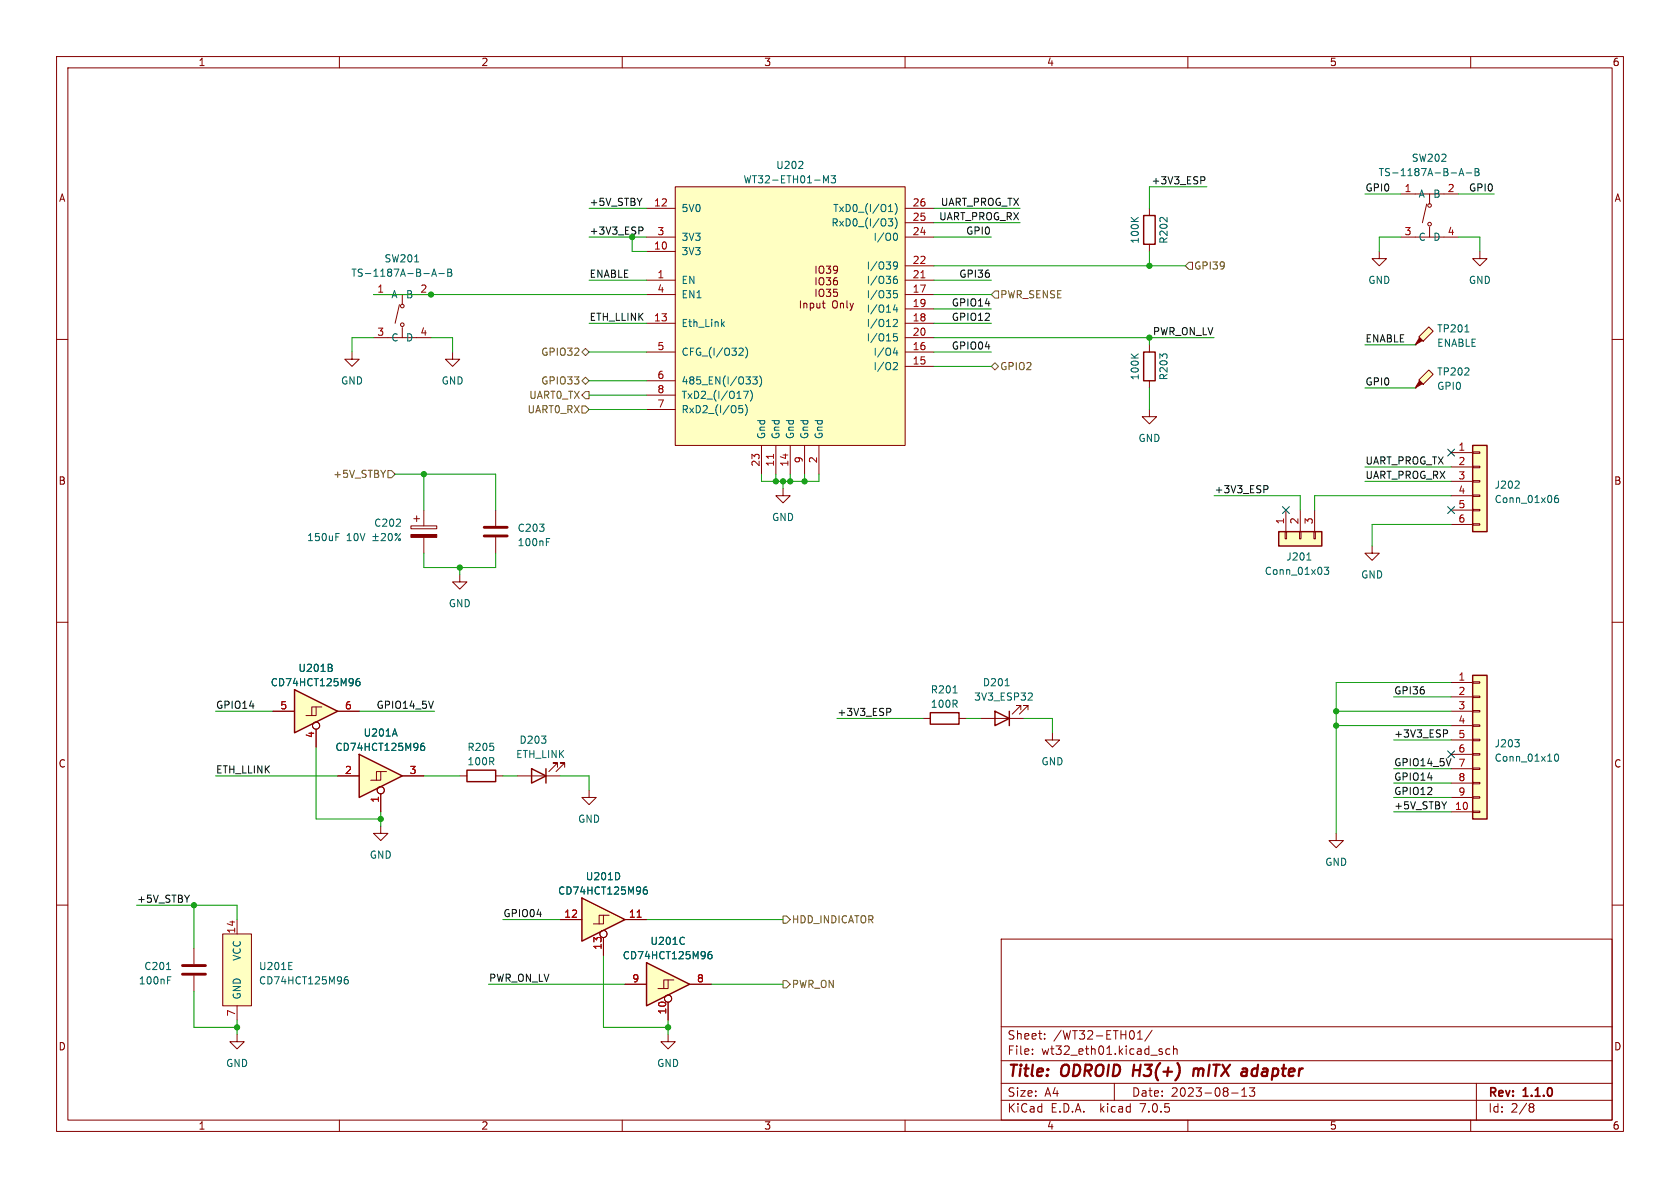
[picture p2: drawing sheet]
<svg xmlns="http://www.w3.org/2000/svg" width="297mm" height="210mm" viewBox="0 0 297 210" stroke-linecap="round" stroke-linejoin="round" font-family="sans-serif">
<g fill="none" stroke="#840000" stroke-width=".18">
<path d="M10 10h277v190h-277zM12 12h273v186h-273zM60 10v2M110 10v2M160 10v2M210 10v2M260 10v2M10 60h2M285 60h2M10 110h2M285 110h2M10 160h2"/>
<path d="M285 160h2M177 166h108v32h-108zM60 198v2M110 198v2M160 198v2M177 194.5h108M177 191.5h108M177 187.5h108M177 181.5h108M182.5 186.3v.1M182.5 185.5v.1M184.7 183.6v.1"/>
<path d="M184.7 182.8v.1M197 191.5v3M201.1 183.7h.9M201.1 182.6l.4-.4v1.5M203.7 182.1l-1.3 2M205.1 185.9l.4 .1v.2l-.2 .2h-.3M205.1 185.4l.4 .1M206.8 185.5l-.4-.1-.3 .3v.4l.1 .2h.6M207.5 185.5l.2-.1 .3 .1 .1 .9M207.5 184.9v1.5M210 198v2M217.7 193.2h1.2"/>
<path d="M219.5 193.8h.9M219.5 192.7l.5-.4v1.5M221.8 192.3l-.5 .6 .4 .1v.7l-.2 .1h-.4l-.2-.1M260 198v2M261 191.5v6.5M270.5 195.7h.1M270.5 195.2l.4-.1 .2 .1 .1 .3-.3 .2M270.6 195.7h.3M270.6 195.7l-.1 .1M270.9 195.7l.3 .3-.1 .5-.2 .1-.4-.1"/>
</g>
<path d="M211.1 188.9l-.2 1.3M211.4 188.9l-.3 .2M219.8 188.9l.6 .1M220.4 190.1l-.7 .1M220.5 189.4h-.7" fill="none" stroke="#840000" stroke-width=".4"/>
<path d="M52.1 121.9l7.6 3.8-7.6 3.8z" fill="#ffffc2"/>
<path d="M260.3 119.4h2.6v25.4h-2.6zM52.1 121.9l7.6 3.8-7.6 3.8zM175.9 125.7l2.5 1.3-2.5 1.3zM178.4 125.7v2.6" fill="none" stroke="#840000" stroke-width=".25"/>
<g fill="none" stroke="#840000" stroke-width=".18">
<path d="M114.3 36.8h5.1M119.4 33h40.6v45.7h-40.6zM160 36.8h5.1M160 39.4h5.1M247.6 34.3h10.2M252.2 36.1l-.7 3.3M252.7 34.3v1.8M114.3 49.5h5.1M114.3 44.5h5.1M114.3 57.2h5.1M114.3 52.1h5.1M114.3 41.9h5.1"/>
<path d="M141.5 53.2v1.2M142.1 53.6v.8M142.1 53.7l.2-.1 .3 .1 .1 .7M143.3 53.7l.3-.1 .3 .2-.2 .6h-.4M143.3 53.6v1.3M144.3 47v1.3M144.3 49.1v1.3M144.3 51.1v1.3M144.4 53.6l.1 .8h.3l.2-.1M144.9 47.2l.2-.2a.43 .43 0 0 1 .5 .5v.4a.42 .42 0 0 1-.4 .4 .42 .42 0 0 1-.4-.4zM144.9 49.3l.2-.2a.43 .43 0 0 1 .5 .4v.4a.42 .42 0 0 1-.4 .5 .42 .42 0 0 1-.4-.5zM144.9 51.3l.2-.2a.43 .43 0 0 1 .5 .5v.4a.42 .42 0 0 1-.4 .4 .42 .42 0 0 1-.4-.4z"/>
<path d="M145 53.6v.8M145.4 53.6h.5M145.6 53.2v1.1l.3 .1M146.1 47h.8l-.5 .5 .4 .1v.6l-.2 .1-.5-.1M146.1 49.1h.8l-.5 .5 .4 .1v.5l-.2 .2-.5-.2M146.1 51.1h.8l-.5 .5 .4 .1v.6l-.2 .1-.5-.1M147.4 53.2h.1a.43 .43 0 0 1 .5 .4v.4a.42 .42 0 0 1-.4 .5 .42 .42 0 0 1-.4-.5v-.4zM147.9 49.1h-.3a.85 .85 0 0 0 0 1.3l.4-.2 .1-.4-.3-.2h-.3l-.2 .2M148 51.1h-.6l-.1 .6 .2-.1 .4 .1 .2 .2-.1 .4-.2 .1-.5-.1M148.1 47.6l-.3 .2h-.3l-.2-.2 .2-.5 .3-.1 .2 .2a.84 .84 0 0 1-.3 1.1h-.2M148.6 53.7l.2-.1 .3 .1v.7M148.6 53.6v.8"/>
<path d="M149.7 53.2v1.1l.2 .1M150.3 53.6l.3 .8M150.6 54.4l-.3 .5M150.9 53.6l-.3 .8M160 49.5h5.1M160 57.2h5.1M160 52.1h5.1M160 54.6h5.1M160 59.7h5.1M160 47h5.1M160 41.9h5.1M243.8 44.5v1.2h-1.2l1.2 1.3 1.3-1.3h-1.3"/>
<path d="M247.6 41.9h10.2M252.7 40.1v1.8M261.6 44.5v1.2h1.3l-1.3 1.3-1.3-1.3h1.3M114.3 62.2h5.1M114.3 67.3h5.1M114.3 72.4h5.1M114.3 69.9h5.1M134.6 78.7v5.1M137.2 78.7v5.1M139.7 78.7v5.1M142.2 78.7v5.1M144.8 78.7v5.1"/>
<path d="M160 64.8h5.1M160 62.2h5.1M87.6 90.2v2.8M87.6 95v2.8M48.3 125.7h3.8M55.9 125v1.5h-1.8M55.9 128.9v3.2M56.9 125h-1.8v1.5M59.7 125.7h3.8M173.4 127h7.6M180.5 125.5v-.8h-.8h.8l-1.6 1.5M181.7 125.5v-.8h-.7h.7l-1.5 1.5"/>
<path d="M186.1 129.5v1.3h-1.3l1.3 1.3 1.2-1.3h-1.2M256.5 125.7h3.8M256.5 120.7h3.8M256.5 123.2h3.8M256.5 128.3h3.8M256.5 130.8h3.8M256.5 133.4h3.8M256.5 135.9h3.8M256.5 138.4h3.8M260.3 138.3h1.3v.3h-1.3zM260.3 135.8h1.3v.2h-1.3zM260.3 133.2h1.3v.3h-1.3z"/>
<path d="M260.3 130.7h1.3v.2h-1.3zM260.3 128.1h1.3v.3h-1.3zM260.3 125.6h1.3v.3h-1.3zM260.3 123.1h1.3v.2h-1.3zM260.3 120.5h1.3v.3h-1.3zM256.5 143.5h3.8M256.5 141h3.8M260.3 143.4h1.3v.2h-1.3zM260.3 140.8h1.3v.3h-1.3z"/>
<circle cx="252.7" cy="39.6" r=".32"/>
<circle cx="252.7" cy="36.3" r=".32"/>
<circle cx="55.9" cy="128.3" r=".63"/>
</g>
<g fill="none" stroke="#006464" stroke-width=".18">
<path d="M141.2 29.8h.7M141.9 28.6v.5M145.6 31.1l.4 .9 .4-.9v1.2M146.9 31.1h.8l-.4 .4 .4 .2v.5l-.2 .1-.6-.1M157 38.7h.8l-.4 .5 .4 .1v.4l-.2 .2h-.4M157.1 37.4h.7M158.2 38.5a1.46 1.46 0 0 1 0 1.9M158.2 36a1.46 1.46 0 0 1 0 1.9M256.5 30.6h1M257.9 31.1l.5-1.3 .4 1.3M258.1 30.7h.6M259.2 30.6h1"/>
<path d="M260.8 29.8h.4l.2 .2-.2 .4 .2 .1 .1 .3-.2 .3h-.5zM260.8 30.4h.4M127.7 57.2l.4 .5M128.1 56.9l-.5 .5M158 56.5h.4l.3 .3-.8 .9h.8M158 59.5h.4l.3 .2-.2 .5h-.5M158 52.6h.5M158 59h.6M158.1 46.4l.3-.1 .2 .1a.84 .84 0 0 1-.3 1.2h-.2M158.1 49.4h.4l.2 .5M158.2 41.2a.68 .68 0 0 1 .5 .7 .68 .68 0 0 1-.5 .6M158.2 53.9l-.3 .9h.8"/>
<path d="M158.5 54.3v.9M158.5 48.8l-.3 .1-.2 .2M158.7 46.8l-.3 .3-.3-.1M130.7 71.7h.6M130.8 72.2h.3l.2 .2v.4l-.5 .2M130.8 61.5l.5 .1 .1 .3-.8 .9h.8M131.4 69.2h.9l-.6 1.2M131.7 71.5a1.46 1.46 0 0 1 0 2M131.8 61.4a1.46 1.46 0 0 1 0 1.9M132.7 69a1.47 1.47 0 0 1 0 1.9M133.1 66.6h.8l-.5 .5 .4 .1v.6l-.2 .1-.5-.1M134.3 66.4a1.46 1.46 0 0 1 0 2"/>
<path d="M157.9 62.4h.8M158.1 64.1h.4l.2 .3-.8 .9h.8M158.5 62v.8M96.6 95.2h.6M58.6 118.1l.2 .2-.2 .3M58.6 117.5v.4M63.5 120h-.3a.86 .86 0 0 0 0 1.2l.4-.1 .1-.4-.3-.3-.4 .1-.1 .2M177.7 121.2h.7M182.3 122.5l.2 .2-.1 .3-.7 .8h.8M267.8 130.8h.8l-.4 .4M268.5 131.4v.5M274.9 133.4l.2-.1a.68 .68 0 0 1 .5 .6 .68 .68 0 0 1-.5 .7l-.2-.2-.1-.3z"/>
</g>
<g fill="#ffffc2" stroke="#ffffc2" stroke-width=".18">
<path d="M119.4 33h40.6v45.7h-40.6z"/>
<path d="M260.3 119.4h2.6v25.4h-2.6z"/>
</g>
<path d="M162.8 49.1h.7M136.7 80.3v.7" fill="none" stroke="#a90000" stroke-width=".18"/>
<path d="M85.6 94.7h4.1M85.6 93.2h4.1" fill="none" stroke="#840000" stroke-width=".51"/>
<path d="M102.9 158.8l7.6 3.8-7.6 3.8z" fill="#ffffc2"/>
<path d="M82.5 136.1h5.1v2.1h-5.1zM94 135.9l2.5 1.3-2.5 1.2zM96.5 135.9v2.5M102.9 158.8l7.6 3.8-7.6 3.8z" fill="none" stroke="#840000" stroke-width=".25"/>
<g fill="none" stroke="#840000" stroke-width=".18">
<path d="M62.2 62.2v1.3h-1.2l1.2 1.3 1.3-1.3h-1.3M72.6 93h4.6v.5h-4.6zM73.2 91.7h1M73.7 91.2v1M74.9 90.2v2.8M74.9 95v2.8M81.3 137.2h1.2M87.6 137.2h1.3M91.4 137.2h7.7M98.6 135.6v-.7h-.8h.8l-1.6 1.5M99.8 135.6v-.7h-.7h.7l-1.5 1.5M67.3 146.1v1.2h1.3l-1.3 1.3-1.3-1.3h1.3"/>
<path d="M99.1 162.6h3.8M106.7 161.8v1.5h-1.8M106.7 165.7v3.2M107.7 161.8h-1.8v1.5M110.5 162.6h3.8"/>
<circle cx="106.7" cy="165.1" r=".63"/>
</g>
<path d="M112.6 162.1h.8" fill="none" stroke="#a90000" stroke-width=".18"/>
<g fill="none" stroke="#006464" stroke-width=".18">
<path d="M59.4 94.3h.6M65.9 94.8h1M65.9 95.6h1M66.4 94.4v.9M67.4 94.4l.5-.1 .2 .4-.7 .9h.7M68.8 94.4l.1-.1a.68 .68 0 0 1 .5 .6 .68 .68 0 0 1-.5 .7l-.1-.1-.2-.4zM70.8 94.3l-1 1.3M109.5 154.6v.6M114.3 156.8l-.3 .1a.86 .86 0 0 0 0 1.2l.4-.2 .1-.4-.3-.2h-.4l-.1 .2"/>
<circle cx="70" cy="94.5" r=".18"/>
<circle cx="70.6" cy="95.4" r=".18"/>
</g>
<path d="M72.6 94.5h4.6v.5h-4.6z" fill="#840000" stroke="#840000" stroke-width=".18"/>
<path d="M63.5 133.4l7.6 3.8-7.6 3.8z" fill="#ffffc2"/>
<path d="M260.3 78.7h2.6v15.3h-2.6zM63.5 133.4l7.6 3.8-7.6 3.8z" fill="none" stroke="#840000" stroke-width=".25"/>
<g fill="none" stroke="#840000" stroke-width=".18">
<path d="M66 59.7h10.2M66 52.1h10.2M70.6 53.9l-.8 3.3M71.1 52.1v1.8M71.1 57.9v1.8M260.3 79.9h1.3v.2h-1.3zM256.5 80h3.8M256.5 82.6h3.8M256.5 85.1h3.8M256.5 87.6h3.8M256.5 90.2h3.8M256.5 92.7h3.8"/>
<path d="M260.3 92.6h1.3v.2h-1.3zM260.3 90h1.3v.3h-1.3zM260.3 87.5h1.3v.3h-1.3zM260.3 85h1.3v.2h-1.3zM260.3 82.4h1.3v.3h-1.3zM81.3 101.6v1.3h1.2l-1.2 1.2-1.3-1.2h1.3M59.7 137.2h3.8M67.3 136.4v1.5h-1.8M68.3 136.4h-1.8v1.5M71.1 137.2h3.8M67.3 140.3v3.2M118.1 182.9v1.3h1.3l-1.3 1.2-1.3-1.2h1.3"/>
<circle cx="71.1" cy="54.1" r=".32"/>
<circle cx="71.1" cy="57.4" r=".32"/>
<circle cx="67.3" cy="139.7" r=".63"/>
</g>
<path d="M73.3 46.3h.7M74.9 48.4h1M76.3 48.8l.4-1.2 .5 1.2M76.4 48.5h.6M77.6 48.4h1M79.2 47.6h.4l.2 .2-.2 .4 .2 .1 .1 .3-.3 .2h-.4zM79.2 48.2h.4M267.8 86.3h.8M268.5 85.2v.4M275.4 87.6h-.3a.86 .86 0 0 0 0 1.2l.4-.1v-.4l-.2-.2h-.4l-.1 .2M75 131.4l-.4 .1a.86 .86 0 0 0 0 1.2l.4-.2 .1-.4-.3-.2h-.3l-.1 .2" fill="none" stroke="#006464" stroke-width=".18"/>
<path d="M260.3 78.7h2.6v15.3h-2.6z" fill="#ffffc2" stroke="#ffffc2" stroke-width=".18"/>
<path d="M114.3 170.2l7.6 3.8-7.6 3.8z" fill="#ffffc2"/>
<path d="M202.2 38.1h2v5.1h-2zM226.1 94h7.6v2.5h-7.6zM164.5 126h5v2h-5zM114.3 170.2l7.6 3.8-7.6 3.8z" fill="none" stroke="#840000" stroke-width=".25"/>
<g fill="none" stroke="#840000" stroke-width=".18">
<path d="M203.2 36.8v1.3M203.2 43.2v1.3M80 62.2v1.3h1.3l-1.3 1.3-1.3-1.3h1.3M138.4 86.4v1.2h1.3l-1.3 1.3-1.2-1.3h1.2M227.2 94h.3v1.3h-.3zM227.3 90.2v3.8M229.7 94h.3v1.3h-.3zM229.9 90.2v3.8M232.3 94h.2v1.3h-.2zM232.4 90.2v3.8M104.1 139.7v1.3h-1.2l1.2 1.2 1.3-1.2h-1.3M163.2 127h1.3"/>
<path d="M169.5 127h1.3M236.2 147.3v1.3h1.3l-1.3 1.3-1.3-1.3h1.3M34.3 167.6v2.8M34.3 172.5v2.8M39.4 165.1h5v12.7h-5zM41.9 162.6v2.5M41.9 177.8v2.5M110.5 174h3.8M118.1 173.2v1.6h-1.8M118.1 177.2v3.1M119.1 173.2h-1.8v1.6M121.9 174h3.8"/>
<circle cx="118.1" cy="176.5" r=".63"/>
</g>
<path d="M231 99h.8M234.1 100.3h.8l-.4 .5 .3 .1v.5l-.1 .1-.6-.1M168.5 122.5h.7M29.4 171.4h.8M29.6 172.7h.6M51.1 171.4h.6M51.1 170.1h.6M61.5 172.7h-.4a.86 .86 0 0 0 0 1.2l.4-.1 .1-.4-.3-.3-.3 .1-.1 .2M125.8 168.2l-.4 .1a.86 .86 0 0 0 0 1.2l.4-.1 .1-.5-.3-.2-.3 .1-.1 .1" fill="none" stroke="#006464" stroke-width=".18"/>
<path d="M32.3 172.2h4M32.3 170.7h4" fill="none" stroke="#840000" stroke-width=".51"/>
<g fill="#ffffc2" stroke="#ffffc2" stroke-width=".18">
<path d="M226.1 94h7.6v2.5h-7.6z"/>
<path d="M39.4 165.1h5v12.7h-5z"/>
</g>
<path d="M250.8 59.6l1.8-1.8 .8 .7-1.8 1.8z" fill="#ffffc2"/>
<path d="M251 59.7l.5 .5-1.3 .8z" fill="#840000" stroke="#840000" stroke-width=".18"/>
<path d="M250.8 59.6l1.8-1.8 .8 .7-1.8 1.8zM250.2 61h.1" fill="none" stroke="#840000" stroke-width=".18"/>
<path d="M259 58.7h.7" fill="none" stroke="#006464" stroke-width=".18"/>
<path d="M250.8 67.2l1.8-1.8 .8 .8-1.8 1.7z" fill="#ffffc2"/>
<path d="M251 67.3l.5 .5-1.3 .8z" fill="#840000" stroke="#840000" stroke-width=".18"/>
<g fill="none" stroke="#840000" stroke-width=".18">
<path d="M203.2 72.4v1.3h1.3l-1.3 1.2-1.3-1.2h1.3M203.2 61v1.2M203.2 67.3v1.3M250.2 68.6h.1M250.8 67.2l1.8-1.8 .8 .8-1.8 1.7zM242.6 96.5v1.3h1.2l-1.2 1.3-1.3-1.3h1.3M48.3 125.7h3.8M55.9 128.9v3.2M59.7 125.7h3.8M59.7 137.2h3.8M71.1 137.2h3.8M67.3 140.3v3.2"/>
<path d="M99.1 162.6h3.8M106.7 165.7v3.2M110.5 174h3.8M110.5 162.6h3.8M118.1 177.2v3.1M121.9 174h3.8M41.9 182.9v1.3h1.3l-1.3 1.2-1.3-1.2h1.3"/>
<circle cx="55.9" cy="128.3" r=".63"/>
<circle cx="67.3" cy="139.7" r=".63"/>
<circle cx="106.7" cy="165.1" r=".63"/>
<circle cx="118.1" cy="176.5" r=".63"/>
</g>
<path d="M202.2 62.2h2v5.1h-2z" fill="none" stroke="#840000" stroke-width=".25"/>
<path d="M175.9 51.4h.6v1.3h-.6l-.6-.6zM209.5 47l.7-.6h.6v1.2h-.6zM102.9 62.2l.6-.6 .6 .6-.6 .7zM102.9 71.8h.6l.6 .6-.6 .6h-.6zM102.9 67.3l.6-.6 .6 .6-.6 .6zM103.5 69.2h.6v1.3h-.6l-.6-.6zM175.3 64.8l.6-.7 .6 .7-.6 .6zM68.6 83.2h.6l.6 .6-.6 .7h-.6zM138.4 161.9h.7l.6 .7-.6 .6h-.7zM138.4 173.4h.7l.6 .6-.6 .6h-.7z" fill="none" stroke="#725600" stroke-width=".18"/>
<path d="M212.8 31.2l.2 .3v.3l-.2 .1M112.9 40.1h.5l.3 .3-.1 .3-.7 .1M223.4 85.8h.5l.3 .3-.2 .4h-.6M156.8 125.2h.4l.3 .3-.1 .3-.6 .1M255.2 129h.5l.2 .3-.1 .3-.6 .1M256.5 134.1l-.4 1.3" fill="none" stroke="#0f0f0f" stroke-width=".18"/>
<g fill="none" stroke="#009600" stroke-width=".18">
<path d="M104.1 36.8h10.2M165.1 36.8h15.2M165.1 39.4h15.2M213.4 33h-10.2v3.8M241.3 34.3h6.3M257.8 34.3h6.4M66 59.7h-3.8v2.5M66 52.1h48.3M76.2 59.7h3.8v2.5M104.1 41.9h10.2M104.1 49.5h10.2M104.1 57.2h10.2"/>
<path d="M111.8 41.9v2.6h2.5M165.1 41.9h10.2M165.1 59.7h49.5M165.1 49.5h10.2M165.1 54.6h10.2M165.1 52.1h10.2M165.1 57.2h10.2M165.1 47h44.4M203.2 44.5v2.5M203.2 59.7v1.3M247.6 41.9h-3.8v2.6M257.8 41.9h3.8v2.6"/>
<path d="M104.1 62.2h10.2M104.1 67.3h10.2M104.1 69.9h10.2M104.1 72.4h10.2M165.1 62.2h10.2M165.1 64.8h10.2M203.2 68.6v3.8M241.3 68.6h8.9M241.3 61h8.9M69.8 83.8h17.8v6.4M74.9 83.8v6.4M74.9 97.8v2.5h12.7v-2.5"/>
<path d="M134.6 83.8v1.3h10.2v-1.3M137.2 83.8v1.3M138.4 85.1v1.3M139.7 83.8v1.3M142.2 83.8v1.3M214.6 87.6h15.3v2.6M241.3 82.6h15.2M241.3 85.1h15.2M256.5 87.6h-24.1v2.6M256.5 92.7h-13.9v3.8M81.3 100.3v1.3M38.1 125.7h10.2"/>
<path d="M38.1 137.2h21.6M55.9 132.1v12.7h11.4M63.5 125.7h13.3M74.9 137.2h6.4M88.9 137.2h2.5M99.1 137.2h5v2.5M148 127h15.2M170.8 127h2.6M181 127h5.1v2.5M236.2 125.7h20.3M236.2 128.3h20.3M246.4 130.8h10.1"/>
<path d="M246.4 135.9h10.1M246.4 138.4h10.1M246.4 123.2h10.1M256.5 120.7h-20.3v26.6M67.3 143.5v2.6M246.4 141h10.1M246.4 143.5h10.1M24.1 160h17.8v2.6M34.3 175.3v6.3h7.6M34.3 160v7.6M86.4 174h24.1M88.9 162.6h10.2"/>
<path d="M106.7 168.9v12.7h11.4M114.3 162.6h24.1M125.7 174h12.7M41.9 180.3v2.6M118.1 180.3v2.6"/>
</g>
<path d="M255.9 79.4l1.2 1.2M257.1 79.4l-1.2 1.2M226.7 89.6l1.2 1.2M227.9 89.6l-1.2 1.2M255.9 89.6l1.2 1.2M257.1 89.6l-1.2 1.2M255.9 132.7l1.2 1.3M257.1 132.7l-1.2 1.3" fill="none" stroke="#000084" stroke-width=".18"/>
<path d="M58.6 118.1l.2 .2-.2 .3M58.6 117.5v.4M63.5 120h-.3a.86 .86 0 0 0 0 1.2l.4-.1 .1-.4-.3-.3-.4 .1-.1 .2M75 131.4l-.4 .1a.86 .86 0 0 0 0 1.2l.4-.2 .1-.4-.3-.2h-.3l-.1 .2M109.5 154.6v.6M114.3 156.8l-.3 .1a.86 .86 0 0 0 0 1.2l.4-.2 .1-.4-.3-.2h-.4l-.1 .2M125.8 168.2l-.4 .1a.86 .86 0 0 0 0 1.2l.4-.1 .1-.5-.3-.2-.3 .1-.1 .1" fill="none" stroke="#006464" stroke-width=".18"/>
<path d="M112.6 162.1h.8" fill="none" stroke="#a90000" stroke-width=".18"/>
<g fill="#009600" stroke="#009600" stroke-width=".18">
<circle cx="203.2" cy="59.7" r=".46"/>
<circle cx="81.3" cy="100.3" r=".46"/>
<circle cx="74.9" cy="83.8" r=".46"/>
<circle cx="203.2" cy="47" r=".46"/>
<circle cx="67.3" cy="144.8" r=".46"/>
<circle cx="41.9" cy="181.6" r=".46"/>
<circle cx="34.3" cy="160" r=".46"/>
<circle cx="118.1" cy="181.6" r=".46"/>
<circle cx="236.2" cy="128.3" r=".46"/>
<circle cx="236.2" cy="125.7" r=".46"/>
<circle cx="76.2" cy="52.1" r=".46"/>
<circle cx="137.2" cy="85.1" r=".46"/>
<circle cx="142.2" cy="85.1" r=".46"/>
<circle cx="139.7" cy="85.1" r=".46"/>
<circle cx="138.4" cy="85.1" r=".46"/>
</g>
<g font-size="2.8" fill="#840000">
<text x="178" y="190.8">Title:</text>
<text x="187.5" y="190.8">ODROID</text>
<text x="200.7" y="190.8">H3(+)</text>
<text x="212" y="190.8">mITX</text>
<text x="221.2" y="190.8">adapter</text>
</g>
<g font-size="2.1" fill="#840000">
<text x="178" y="183.9">Sheet:</text>
<text x="186.2" y="183.9">/WT32-ETH01/</text>
<text x="178" y="186.6">File:</text>
<text x="184" y="186.6">wt32_eth01.kicad_sch</text>
<text x="178" y="196.8">KiCad</text>
<text x="178" y="194">Size:</text>
<text x="184.6" y="194">A4</text>
<text x="185.7" y="196.8">E.D.A.</text>
<text x="194.4" y="196.8">kicad</text>
<text x="200" y="194">Date:</text>
<text x="201.5" y="196.8">7.0.5</text>
<text x="206.9" y="194">2023-08-13</text>
<text x="263" y="194.2">Rev:</text>
<text x="263" y="196.8">Id:</text>
<text x="267" y="196.8">2/8</text>
<text x="269.2" y="194.2">1.1.0</text>
</g>
<g font-size="1.8" fill="#840000">
<text x="35" y="11.8">1</text>
<text x="85" y="11.8">2</text>
<text x="135" y="11.8">3</text>
<text x="185" y="11.8">4</text>
<text x="235" y="11.8">5</text>
<text x="285" y="11.8">6</text>
<text x="10.4" y="35.8">A</text>
<text x="285.4" y="35.8">A</text>
<text x="10.3" y="85.8">B</text>
<text x="285.3" y="85.8">B</text>
<text x="10.3" y="135.8">C</text>
<text x="285.3" y="135.8">C</text>
<text x="10.3" y="185.8">D</text>
<text x="285.3" y="185.8">D</text>
<text x="35" y="199.8">1</text>
<text x="85" y="199.8">2</text>
<text x="135" y="199.8">3</text>
<text x="185" y="199.8">4</text>
<text x="235" y="199.8">5</text>
<text x="285" y="199.8">6</text>
</g>
<g font-size="1.8" fill="#006464">
<text x="249.5" y="28.8">SW202</text>
<text x="131.4" y="32.6">WT32-ETH01-M3</text>
<text x="137.2" y="30">U202</text>
<text x="243.7" y="31.3">TS-1187A-B-A-B</text>
<text x="250.7" y="35.1">A</text>
<text x="253.4" y="35.1">B</text>
<text x="120.4" y="37.7">5V0</text>
<text x="147" y="40.2">RxD0_(I/O3)</text>
<text x="147.3" y="37.7">TxD0_(I/O1)</text>
<text x="67.9" y="46.5">SW201</text>
<text x="120.4" y="45.3">3V3</text>
<text x="120.4" y="42.7">3V3</text>
<text x="153.2" y="47.8">I/O39</text>
<text x="154.4" y="42.7">I/O0</text>
<text x="201.5" y="43.2" transform="rotate(-90 201.5 43.2)">100K</text>
<text x="206.6" y="43.2" transform="rotate(-90 206.6 43.2)">R202</text>
<text x="250.7" y="42.7">C</text>
<text x="253.4" y="42.7">D</text>
<text x="62" y="49.1">TS-1187A-B-A-B</text>
<text x="69.1" y="52.9">A</text>
<text x="71.8" y="52.9">B</text>
<text x="120.4" y="50.4">EN</text>
<text x="120.4" y="52.9">EN1</text>
<text x="153.2" y="52.9">I/O35</text>
<text x="153.2" y="50.4">I/O36</text>
<text x="155.2" y="51.6">Only</text>
<text x="241.8" y="50.4">GND</text>
<text x="259.6" y="50.4">GND</text>
<text x="120.4" y="58">Eth_Link</text>
<text x="153.2" y="58">I/O12</text>
<text x="153.2" y="55.4">I/O14</text>
<text x="254" y="58.9">TP201</text>
<text x="69.1" y="60.5">C</text>
<text x="71.8" y="60.5">D</text>
<text x="120.4" y="63.1">CFG_(I/O32)</text>
<text x="153.2" y="60.5">I/O15</text>
<text x="154.4" y="65.6">I/O2</text>
<text x="154.4" y="63.1">I/O4</text>
<text x="254" y="61.5">ENABLE</text>
<text x="60.2" y="68.1">GND</text>
<text x="78" y="68.1">GND</text>
<text x="120.4" y="68.1">485_EN(I/O33)</text>
<text x="120.4" y="70.7">TxD2_(I/O17)</text>
<text x="201.5" y="67.3" transform="rotate(-90 201.5 67.3)">100K</text>
<text x="206.6" y="67.3" transform="rotate(-90 206.6 67.3)">R203</text>
<text x="254" y="66.5">TP202</text>
<text x="254" y="69.1">GPI0</text>
<text x="120.4" y="73.2">RxD2_(I/O5)</text>
<text x="135.4" y="77.7" transform="rotate(-90 135.4 77.7)">Gnd</text>
<text x="138" y="77.7" transform="rotate(-90 138 77.7)">Gnd</text>
<text x="140.5" y="77.7" transform="rotate(-90 140.5 77.7)">Gnd</text>
<text x="143.1" y="77.7" transform="rotate(-90 143.1 77.7)">Gnd</text>
<text x="145.6" y="77.7" transform="rotate(-90 145.6 77.7)">Gnd</text>
<text x="201.2" y="78.3">GND</text>
<text x="264.2" y="86.6">J202</text>
<text x="264.2" y="89.1">Conn_01x06</text>
<text x="54.2" y="95.8">150uF</text>
<text x="61.2" y="95.8">10V</text>
<text x="66.1" y="93.3">C202</text>
<text x="91.4" y="94.2">C203</text>
<text x="136.4" y="92.3">GND</text>
<text x="91.4" y="96.7">100nF</text>
<text x="223.5" y="101.8">Conn_01x03</text>
<text x="227.3" y="99.3">J201</text>
<text x="79.3" y="107.5">GND</text>
<text x="240.6" y="102.4">GND</text>
<text x="52.7" y="118.9">U201B</text>
<text x="47.8" y="121.5">CD74HCT125M96</text>
<text x="164.5" y="122.7">R201</text>
<text x="164.5" y="125.3">100R</text>
<text x="172.2" y="124">3V3_ESP32</text>
<text x="173.7" y="121.5">D201</text>
<text x="64.2" y="130.4">U201A</text>
<text x="91.8" y="131.6">D203</text>
<text x="59.2" y="132.9">CD74HCT125M96</text>
<text x="82.6" y="132.9">R205</text>
<text x="82.6" y="135.4">100R</text>
<text x="91.2" y="134.2">ETH_LINK</text>
<text x="184.1" y="135.4">GND</text>
<text x="264.2" y="132.3">J203</text>
<text x="264.2" y="134.8">Conn_01x10</text>
<text x="102.1" y="145.6">GND</text>
<text x="65.3" y="152">GND</text>
<text x="103.5" y="155.8">U201D</text>
<text x="234.2" y="153.2">GND</text>
<text x="98.6" y="158.3">CD74HCT125M96</text>
<text x="114.9" y="167.2">U201C</text>
<text x="25.4" y="171.6">C201</text>
<text x="42.7" y="169.9" transform="rotate(-90 42.7 169.9)">VCC</text>
<text x="45.7" y="171.6">U201E</text>
<text x="110" y="169.7">CD74HCT125M96</text>
<text x="24.5" y="174.2">100nF</text>
<text x="42.7" y="176.8" transform="rotate(-90 42.7 176.8)">GND</text>
<text x="45.7" y="174.2">CD74HCT125M96</text>
<text x="39.9" y="188.8">GND</text>
<text x="116.1" y="188.8">GND</text>
</g>
<g font-size="1.8" fill="#0f0f0f">
<text x="203.6" y="32.7">+3V3_ESP</text>
<text x="241.3" y="33.9">GPI0</text>
<text x="259.7" y="33.9">GPI0</text>
<text x="104.1" y="36.5">+5V_STBY</text>
<text x="166" y="39">UART_PROG_RX</text>
<text x="166.3" y="36.5">UART_PROG_TX</text>
<text x="170.8" y="41.6">GPI0</text>
<text x="104.1" y="49.2">ENABLE</text>
<text x="169.6" y="49.2">GPI36</text>
<text x="104.1" y="56.8">ETH_LLINK</text>
<text x="168.2" y="54.3">GPIO14</text>
<text x="168.2" y="56.8">GPIO12</text>
<text x="203.8" y="59.3">PWR_ON_LV</text>
<text x="168.2" y="61.9">GPIO04</text>
<text x="241.3" y="60.6">ENABLE</text>
<text x="241.3" y="68.2">GPI0</text>
<text x="241.3" y="82.2">UART_PROG_TX</text>
<text x="214.6" y="87.3">+3V3_ESP</text>
<text x="241.3" y="84.7">UART_PROG_RX</text>
<text x="38.1" y="125.4">GPIO14</text>
<text x="66.5" y="125.4">GPIO14_5V</text>
<text x="246.4" y="122.8">GPI36</text>
<text x="148" y="126.7">+3V3_ESP</text>
<text x="246.4" y="130.5">+3V3_ESP</text>
<text x="38.1" y="136.8">ETH_LLINK</text>
<text x="246.4" y="135.5">GPIO14_5V</text>
<text x="246.4" y="138.1">GPIO14</text>
<text x="246.4" y="140.6">GPIO12</text>
<text x="246.4" y="143.2">+5V_STBY</text>
<text x="24.1" y="159.7">+5V_STBY</text>
<text x="88.9" y="162.2">GPIO04</text>
<text x="86.4" y="173.6">PWR_ON_LV</text>
</g>
<g font-size="1.8" fill="#a90000">
<text x="248.3" y="34">1</text>
<text x="255.9" y="34">2</text>
<text x="115.6" y="36.6">12</text>
<text x="116.2" y="41.7">3</text>
<text x="161.3" y="41.7">24</text>
<text x="161.3" y="39.1">25</text>
<text x="161.3" y="36.6">26</text>
<text x="248.3" y="41.7">3</text>
<text x="255.9" y="41.7">4</text>
<text x="115.6" y="44.2">10</text>
<text x="161.3" y="46.7">22</text>
<text x="66.6" y="51.8">1</text>
<text x="74.3" y="51.8">2</text>
<text x="116.2" y="49.3">1</text>
<text x="116.2" y="51.8">4</text>
<text x="161.3" y="51.8">17</text>
<text x="161.3" y="49.3">21</text>
<text x="66.6" y="59.4">3</text>
<text x="74.3" y="59.4">4</text>
<text x="115.6" y="56.9">13</text>
<text x="161.3" y="56.9">18</text>
<text x="161.3" y="54.4">19</text>
<text x="161.3" y="59.4">20</text>
<text x="116.2" y="62">5</text>
<text x="161.3" y="64.5">15</text>
<text x="161.3" y="62">16</text>
<text x="116.2" y="67.1">6</text>
<text x="116.2" y="69.6">8</text>
<text x="116.2" y="72.1">7</text>
<text x="134.4" y="82.6" transform="rotate(-90 134.4 82.6)">23</text>
<text x="136.9" y="82.6" transform="rotate(-90 136.9 82.6)">11</text>
<text x="139.4" y="82.6" transform="rotate(-90 139.4 82.6)">14</text>
<text x="142" y="81.9" transform="rotate(-90 142 81.9)">9</text>
<text x="144.5" y="81.9" transform="rotate(-90 144.5 81.9)">2</text>
<text x="257.8" y="79.8">1</text>
<text x="257.8" y="82.3">2</text>
<text x="257.8" y="84.8">3</text>
<text x="257.8" y="87.4">4</text>
<text x="257.8" y="89.9">5</text>
<text x="227.1" y="92.7" transform="rotate(-90 227.1 92.7)">1</text>
<text x="229.6" y="92.7" transform="rotate(-90 229.6 92.7)">2</text>
<text x="232.2" y="92.7" transform="rotate(-90 232.2 92.7)">3</text>
<text x="257.8" y="92.5">6</text>
<text x="49.5" y="125.5">5</text>
<text x="60.9" y="125.5">6</text>
<text x="257.8" y="120.4">1</text>
<text x="257.8" y="122.9">2</text>
<text x="257.8" y="125.5">3</text>
<text x="55.6" y="130.5" transform="rotate(-90 55.6 130.5)">4</text>
<text x="257.8" y="128">4</text>
<text x="257.8" y="130.6">5</text>
<text x="60.9" y="136.9">2</text>
<text x="72.4" y="136.9">3</text>
<text x="257.8" y="133.1">6</text>
<text x="257.8" y="135.6">7</text>
<text x="67.1" y="142" transform="rotate(-90 67.1 142)">1</text>
<text x="257.2" y="143.3">10</text>
<text x="257.8" y="138.2">8</text>
<text x="257.8" y="140.7">9</text>
<text x="41.7" y="165.1" transform="rotate(-90 41.7 165.1)">14</text>
<text x="99.7" y="162.3">12</text>
<text x="106.4" y="168" transform="rotate(-90 106.4 168)">13</text>
<text x="111.1" y="162.3">11</text>
<text x="111.7" y="173.7">9</text>
<text x="123.2" y="173.7">8</text>
<text x="41.7" y="179.7" transform="rotate(-90 41.7 179.7)">7</text>
<text x="117.9" y="179.4" transform="rotate(-90 117.9 179.4)">10</text>
</g>
<text font-size="1.8" fill="#009600" x="104.1" y="41.6">+3V3_ESP</text>
<g font-size="1.8" fill="#725600">
<text x="211" y="47.8">GPI39</text>
<text x="176.7" y="52.9">PWR_SENSE</text>
<text x="95.7" y="63.1">GPIO32</text>
<text x="176.7" y="65.6">GPIO2</text>
<text x="93.5" y="70.7">UART0_TX</text>
<text x="95.7" y="68.1">GPIO33</text>
<text x="93.2" y="73.2">UART0_RX</text>
<text x="58.9" y="84.6">+5V_STBY</text>
<text x="139.9" y="163.4">HDD_INDICATOR</text>
<text x="139.9" y="174.8">PWR_ON</text>
</g>
</svg>
